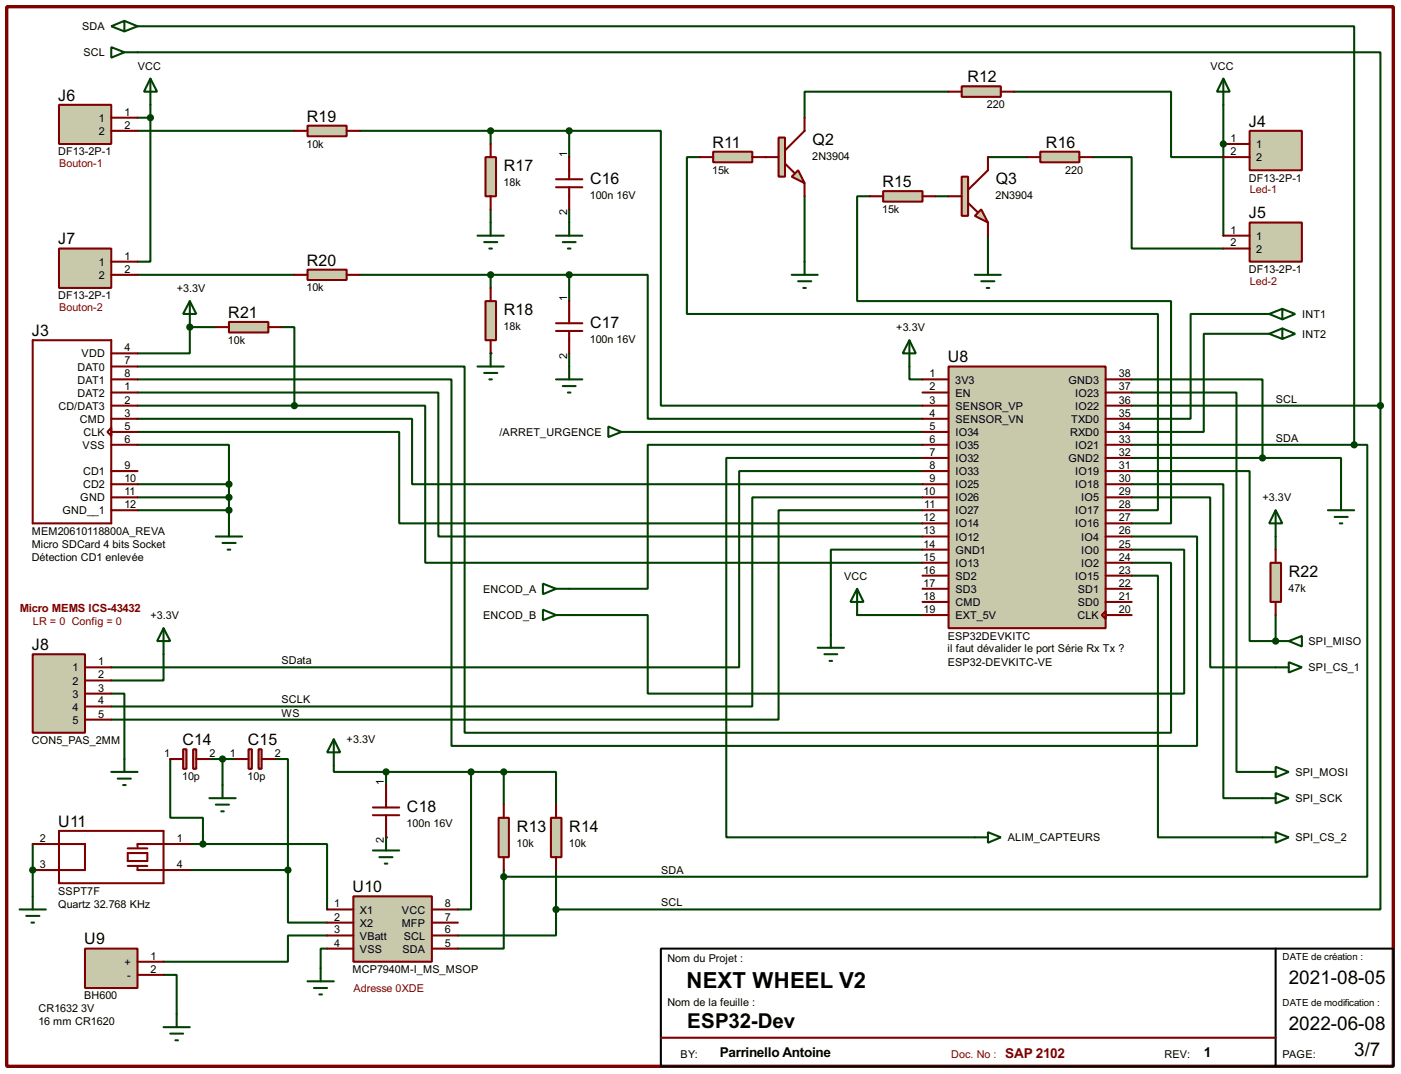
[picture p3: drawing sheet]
<svg xmlns="http://www.w3.org/2000/svg" width="272mm" height="208mm" viewBox="0 0 272 208" stroke-linecap="round" stroke-linejoin="round" font-family="sans-serif">
<path d="M176.6 71.2v2.5h2.5M219.7 73.7h25.4v15.2M219.7 88.9h25.4M245.1 88.9h15.3v7.7M166.4 119.4h12.7M179.1 106.7h-17.8v16.5M97.8 156.2v-6.3h10.2v6.3M6.4 163.9v10.1M31.8 189.3h2.5v7.6" fill="none" stroke="#004000" stroke-width=".4"/>
<circle cx="6.4" cy="168.9" r=".2" fill="#004000"/>
<g fill="none" stroke="#004000" stroke-width=".4">
<path d="M26.7 10.2h241.3v68.6h-48.3M135.9 30.5h-2.5v30.5h91.4v38.1h-5.1M26.7 71.2h63.5v71.1h137.2v-33h-7.7M26.7 73.7h61v71.1h144.7v-40.6h-12.7M26.7 76.2h58.4v28h94M26.7 83.9h50.8v17.7h101.6M26.7 81.3h53.3v12.7h99.1M26.7 86.4h17.8v7.6M26.7 99.1h17.8M26.7 96.6h17.8M26.7 94h17.8M44.5 94v7.6"/>
<path d="M219.7 86.4h43.2M40.7 147.4h5.1M43.2 147.4v5"/>
</g>
<circle cx="148.6" cy="30.5" r=".2" fill="#004000"/>
<path d="M184.2 17.8h-28v5.1M196.9 17.8h30.5v12.7h10.1M156.2 38.1v12.7M168.9 38.1h-2.5v20.4h61v43.1h-7.7M181.6 38.1h2.6M191.8 30.5h7.6M212.1 30.5h7.6v17.8h17.8M237.5 20.4v7.6" fill="none" stroke="#004000" stroke-width=".4"/>
<circle cx="237.5" cy="28" r=".2" fill="#004000"/>
<path d="M26.7 22.9h2.5M26.7 25.4h30.5M29.2 22.9v27.9h-2.5M29.2 20.4v2.5M69.9 25.4h25.4v2.6M237.5 28v17.8M26.7 53.4h30.5M95.3 40.7v2.5M179.1 88.9h-38.1v73.7h48.3" fill="none" stroke="#004000" stroke-width=".4"/>
<circle cx="95.3" cy="68.6" r=".2" fill="#004000"/>
<path d="M26.7 5.1h236.2v81.3M95.3 25.4h15.2M110.5 25.4h17.8v53.4h50.8M110.5 25.4v5.1M69.9 53.4h40.6M95.3 53.4v2.5M110.5 53.4h15.3v27.9h53.3M110.5 40.7v2.5M110.5 53.4v5.1M110.5 68.6v2.6M123.2 83.9h55.9M64.8 148.6v1.3h10.2" fill="none" stroke="#004000" stroke-width=".4"/>
<circle cx="75" cy="162.6" r=".2" fill="#004000"/>
<path d="M36.9 63.5v5.1h-10.2M219.7 76.2h20.4v73.7h5M219.7 94h17.8v61h7.6M219.7 96.6h15.3v33h12.7M219.7 111.8h5.1v50.8h20.3M75 149.9v2.5" fill="none" stroke="#004000" stroke-width=".4"/>
<circle cx="36.9" cy="63.5" r=".2" fill="#004000"/>
<path d="M26.7 78.8h30.5M36.9 63.5h5M54.6 63.5h2.6v15.3M57.2 78.8h25.4v30.5h96.5M179.1 91.5h-35.6v38.1h-121.9M179.1 96.6h-33v40.6h-124.5M179.1 99.1h-27.9v40.6h-129.6M219.7 91.5h22.9v33h5.1M21.6 134.7h2.6v12.7M31.8 127v5.1h-10.2" fill="none" stroke="#004000" stroke-width=".4"/>
<circle cx="247.7" cy="124.5" r=".2" fill="#004000"/>
<g fill="none" stroke="#004000" stroke-width=".4">
<path d="M191.8 45.8v5M176.6 66.1l1.2 2.5h-2.5zM176.6 66.1v5.1M246.4 61h-15.2v20.3h-11.5M246.4 64.8h-12.7v19.1h-14M268 78.8v97.8h-160M179.1 86.4h-53.3v27.9h-15.3M257.8 99.1h5.1M260.4 96.6v2.5M262.9 86.4h2.6v83.8h-167.7M166.4 114.3l1.3 2.6h-2.6zM166.4 114.3v5.1"/>
<path d="M219.7 106.7h10.2v28h-104.1v-15.3h-15.3M247.7 104.2v2.5M247.7 119.4v5.1M259.1 100.4h2.6M260.1 101.6h.5M158.8 125.8h5.1M160.1 127h2.5M161.1 128.3h.5M161.3 123.2v2.6M33.1 147.4v11.4h6.3v5.1M53.4 147.4h2.5v21.5M75 149.9h22.8"/>
<path d="M91.5 149.9v26.7h-2.6M36.9 168.9h19M36.9 163.9h2.5M39.4 163.9h24.1v12.7M55.9 168.9v10.2h7.6M97.8 170.2v14h-8.9M97.8 168.9v1.3M108 176.6v5h-19.1M108 168.9v7.7M63.5 181.6h-7.6v5.1h-24.1M63.5 184.2h-1.2v3.8"/>
</g>
<path d="M184.2 71.2h30.5v50.8h-30.5z" fill-rule="evenodd" fill="#c8c8aa" stroke="#800000" stroke-width=".4"/>
<g fill="none" stroke="#800000" stroke-width=".4">
<path d="M179.1 73.7h5.1M179.1 76.2h5.1M179.1 78.8h5.1M214.7 73.7h5M214.7 76.2h5M214.7 78.8h5M179.1 88.9h5.1M179.1 99.1h5.1M179.1 94h5.1M179.1 91.5h5.1M179.1 86.4h5.1M179.1 96.6h5.1"/>
<path d="M179.1 83.9h5.1M179.1 81.3h5.1M214.7 88.9h5M214.7 99.1h5M214.7 94h5M214.7 91.5h5M214.7 86.4h5M214.7 96.6h5M214.7 83.9h5M214.7 81.3h5M179.1 119.4h5.1M179.1 116.9h5.1"/>
<path d="M179.1 106.7h5.1M179.1 104.2h5.1M179.1 109.3h5.1M179.1 101.6h5.1M179.1 111.8h5.1M179.1 114.3h5.1M213.9 119.4l.8-.7v1.5zM214.7 119.4h5M214.7 116.9h5M214.7 106.7h5M214.7 104.2h5M214.7 109.3h5"/>
<path d="M214.7 101.6h5M214.7 111.8h5M214.7 114.3h5"/>
</g>
<circle cx="245.1" cy="88.9" r=".5" fill="#004000" stroke="#004000" stroke-width=".4"/>
<path d="M16.5 184.2h10.2v7.6h-10.2z" fill-rule="evenodd" fill="#c8c8aa" stroke="#800000" stroke-width=".4"/>
<path d="M26.7 186.7h5.1M26.7 189.3h5.1" fill="none" stroke="#800000" stroke-width=".4"/>
<path d="M64.8 143.5l1.3 2.6h-2.6zM64.8 143.5v5.1M31.8 199.4h5.1M34.3 196.9v2.5M59.7 190.5h5.1M61 191.8h2.5M62 193.1h.5M62.3 188v2.5M33.1 200.7h2.5M34.1 202h.5" fill="none" stroke="#004000" stroke-width=".4"/>
<path d="M96.8 158.8h2v7.6h-2z" fill="#c8c8aa" stroke="#800000" stroke-width=".4"/>
<path d="M97.8 156.2v2.6M97.8 166.4v2.5" fill="none" stroke="#800000" stroke-width=".4"/>
<path d="M107 158.8h2v7.6h-2z" fill="#c8c8aa" stroke="#800000" stroke-width=".4"/>
<g fill="none" stroke="#800000" stroke-width=".4">
<path d="M6.4 66.1h15.2v35.5h-15.2zM21.6 78.8h5.1M21.6 71.2h5.1M21.6 73.7h5.1M21.6 76.2h5.1M21.6 68.6h5.1M21.6 83.1v1.5l-.7-.7zM21.6 91.5h5.1M21.6 94h5.1M21.6 83.9h5.1M21.6 81.3h5.1M21.6 96.6h5.1"/>
<path d="M21.6 99.1h5.1M21.6 86.4h5.1M108 156.2v2.6M6.4 163.9h10.1v5h-10.1M11.5 161.3h20.3v10.2h-20.3zM24.8 165.6h3.8v1.6h-3.8zM24.8 164.7h3.8M24.8 168.1h3.8M26.7 168.3v.6h10.2M36.9 163.9h-10.2v.6M108 166.4v2.5"/>
</g>
<g fill="#004000" stroke="#004000" stroke-width=".4">
<circle cx="97.8" cy="149.9" r=".5"/>
<circle cx="6.3" cy="168.9" r=".5"/>
</g>
<path d="M40.7 155h5.1M41.9 156.2h2.6M43 157.5h.5M43.2 152.4v2.6M3.8 176.6h5.1M5.1 177.8h2.6M6.1 179.1h.5M6.4 174v2.6" fill="none" stroke="#004000" stroke-width=".4"/>
<g fill="#c8c8aa" stroke="#800000" stroke-width=".4">
<path d="M35.6 145.5h.6v3.8h-.6z"/>
<path d="M37.5 145.5h.6v3.8h-.6z"/>
</g>
<path d="M33.1 147.4h2.5M38.1 147.4h2.6" fill="none" stroke="#800000" stroke-width=".4"/>
<g fill="#c8c8aa" stroke="#800000" stroke-width=".4">
<path d="M48.3 145.5h.6v3.8h-.6z"/>
<path d="M50.2 145.5h.6v3.8h-.6z"/>
</g>
<path d="M45.8 147.4h2.5M50.8 147.4h2.6" fill="none" stroke="#800000" stroke-width=".4"/>
<g fill="#004000" stroke="#004000" stroke-width=".4">
<circle cx="43.2" cy="147.4" r=".5"/>
<circle cx="262.9" cy="86.4" r=".5"/>
<circle cx="268" cy="78.8" r=".5"/>
<circle cx="44.4" cy="99.1" r=".5"/>
<circle cx="44.4" cy="96.6" r=".5"/>
<circle cx="44.4" cy="94" r=".5"/>
</g>
<path d="M21.6 9.2l2.6 1-2.6 1zM24.2 10.2h2.5M36.9 58.5l1.2 2.5h-2.5zM36.9 58.5v5M41.9 104.2h5.1M43.2 105.4h2.6M44.2 106.7h.5M44.5 101.6v2.6" fill="none" stroke="#004000" stroke-width=".4"/>
<path d="M138.5 29.5h7.6v2h-7.6z" fill="#c8c8aa" stroke="#800000" stroke-width=".4"/>
<path d="M135.9 30.5h2.6M146.1 30.5h2.5" fill="none" stroke="#800000" stroke-width=".4"/>
<path d="M153.7 53.4h5.1M155 54.6h2.5M156 55.9h.5M156.2 50.8v2.6" fill="none" stroke="#004000" stroke-width=".4"/>
<path d="M153.7 34.3l1.3-1.2 1.2 2.5z" fill="#c8c8aa" stroke="#800000" stroke-width=".4"/>
<path d="M151.2 26.7h1.2v7.6h-1.2z" fill="#c8c8aa" stroke="#800000" stroke-width=".4"/>
<path d="M148.6 30.5h2.6M152.4 31.8l1.8 1.8M156.2 22.9v2.5l-3.8 3.8M156.2 35.6v2.5" fill="none" stroke="#800000" stroke-width=".4"/>
<path d="M186.7 16.8h7.6v2h-7.6z" fill="#c8c8aa" stroke="#800000" stroke-width=".4"/>
<path d="M184.2 17.8h2.5M194.3 17.8h2.6" fill="none" stroke="#800000" stroke-width=".4"/>
<path d="M189.3 41.9l1.2-1.2 1.3 2.5z" fill="#c8c8aa" stroke="#800000" stroke-width=".4"/>
<path d="M186.7 34.3h1.3v7.6h-1.3z" fill="#c8c8aa" stroke="#800000" stroke-width=".4"/>
<path d="M184.2 38.1h2.5M188 39.4l1.8 1.8M191.8 30.5v2.6l-3.8 3.8M191.8 43.2v2.6" fill="none" stroke="#800000" stroke-width=".4"/>
<path d="M171.5 37.1h7.6v2.1h-7.6z" fill="#c8c8aa" stroke="#800000" stroke-width=".4"/>
<path d="M168.9 38.1h2.6M179.1 38.1h2.5" fill="none" stroke="#800000" stroke-width=".4"/>
<path d="M202 29.5h7.6v2h-7.6z" fill="#c8c8aa" stroke="#800000" stroke-width=".4"/>
<path d="M199.4 30.5h2.6M209.6 30.5h2.5" fill="none" stroke="#800000" stroke-width=".4"/>
<path d="M242.6 25.4h10.2v7.7h-10.2z" fill-rule="evenodd" fill="#c8c8aa" stroke="#800000" stroke-width=".4"/>
<path d="M237.5 28h5.1M237.5 30.5h5.1" fill="none" stroke="#800000" stroke-width=".4"/>
<path d="M237.5 15.3l1.3 2.5h-2.5zM237.5 15.3v5.1" fill="none" stroke="#004000" stroke-width=".4"/>
<path d="M242.6 43.2h10.2v7.6h-10.2z" fill-rule="evenodd" fill="#c8c8aa" stroke="#800000" stroke-width=".4"/>
<path d="M237.5 45.8h5.1M237.5 48.3h5.1" fill="none" stroke="#800000" stroke-width=".4"/>
<circle cx="237.5" cy="28" r=".5" fill="#004000" stroke="#004000" stroke-width=".4"/>
<path d="M11.5 20.4h10.1v7.6h-10.1z" fill-rule="evenodd" fill="#c8c8aa" stroke="#800000" stroke-width=".4"/>
<path d="M21.6 22.9h5.1M21.6 25.4h5.1" fill="none" stroke="#800000" stroke-width=".4"/>
<path d="M11.5 48.3h10.1v7.6h-10.1z" fill-rule="evenodd" fill="#c8c8aa" stroke="#800000" stroke-width=".4"/>
<path d="M21.6 50.8h5.1M21.6 53.4h5.1" fill="none" stroke="#800000" stroke-width=".4"/>
<path d="M29.2 15.3l1.3 2.5h-2.5zM29.2 15.3v5.1" fill="none" stroke="#004000" stroke-width=".4"/>
<circle cx="29.2" cy="22.9" r=".5" fill="#004000" stroke="#004000" stroke-width=".4"/>
<path d="M94.3 30.5h2v7.6h-2z" fill="#c8c8aa" stroke="#800000" stroke-width=".4"/>
<path d="M95.3 28v2.5M95.3 38.1v2.6" fill="none" stroke="#800000" stroke-width=".4"/>
<path d="M94.3 58.5h2v7.6h-2z" fill="#c8c8aa" stroke="#800000" stroke-width=".4"/>
<path d="M95.3 55.9v2.6M95.3 66.1v2.5" fill="none" stroke="#800000" stroke-width=".4"/>
<path d="M59.7 24.4h7.6v2.1h-7.6z" fill="#c8c8aa" stroke="#800000" stroke-width=".4"/>
<path d="M57.2 25.4h2.5M67.3 25.4h2.6" fill="none" stroke="#800000" stroke-width=".4"/>
<path d="M59.7 52.4h7.6v2h-7.6z" fill="#c8c8aa" stroke="#800000" stroke-width=".4"/>
<g fill="none" stroke="#800000" stroke-width=".4">
<path d="M108 36.4h5.1M108 34.8h5.1M110.5 30.5v4.3M110.5 36.4v4.3M57.2 53.4h2.5M67.3 53.4h2.6M110.5 58.5v4.3M108 64.3h5.1M108 62.8h5.1M110.5 64.3v4.3M72.4 158.3h5.1M72.4 156.8h5.1"/>
<path d="M75 152.4v4.4M75 158.3v4.3M128.3 201.5h119.4"/>
</g>
<g fill="none" stroke="#004000" stroke-width=".4">
<path d="M21.6 5.1l2.6-1v2zM24.2 4.1l2.5 1-2.5 1M92.7 45.8h5.1M94 47h2.6M95 48.3h.5M95.3 43.2v2.6M108 45.8h5.1M109.3 47h2.5M110.3 48.3h.5M110.5 43.2v2.6M92.7 71.2h5.1M94 72.4h2.6"/>
<path d="M95 73.7h.5M95.3 68.6v2.6M108 73.7h5.1M109.3 75h2.5M110.3 76.2h.5M110.5 71.2v2.5M118.1 82.8l2.6 1.1-2.6 1zM120.7 83.9h2.5M31.8 122l1.3 2.5h-2.6zM31.8 122v5M247.7 129.6h2.5M247.7 124.5h2.5"/>
<path d="M250.2 128.6l2.6 1-2.6 1zM250.2 124.5l2.6-1v2zM21.6 149.9h5.1M22.9 151.2h2.5M23.9 152.4h.5M24.2 147.4v2.5M245.1 149.9h2.6M245.1 155h2.6M247.7 154l2.5 1-2.5 1zM247.7 148.9l2.5 1-2.5 1zM72.4 165.1h5.1M73.7 166.4h2.5"/>
<path d="M74.7 167.7h.5M75 162.6v2.5M189.3 162.6h2.5M191.8 161.6l2.5 1-2.5 1zM245.1 162.6h2.6M247.7 161.6l2.5 1-2.5 1z"/>
</g>
<g fill="#004000" stroke="#004000" stroke-width=".4">
<circle cx="95.2" cy="25.4" r=".5"/>
<circle cx="95.2" cy="53.4" r=".5"/>
<circle cx="110.5" cy="25.4" r=".5"/>
<circle cx="110.5" cy="53.4" r=".5"/>
<circle cx="74.9" cy="149.9" r=".5"/>
</g>
<path d="M1.3 1.3h269.2v205.7h-269.2z" fill="none" stroke="#800000" stroke-width=".65"/>
<path d="M128.3 184.2h142.2v22.8h-142.2zM247.7 184.2v22.8" fill="none" stroke="#000" stroke-width=".4"/>
<path d="M44.5 62.5h7.6v2.1h-7.6z" fill="#c8c8aa" stroke="#800000" stroke-width=".4"/>
<path d="M41.9 63.5h2.6M52.1 63.5h2.5" fill="none" stroke="#800000" stroke-width=".4"/>
<g fill="#004000" stroke="#004000" stroke-width=".4">
<circle cx="36.8" cy="63.5" r=".5"/>
<circle cx="57.1" cy="78.8" r=".5"/>
</g>
<path d="M6.4 127h10.1v15.3h-10.1z" fill-rule="evenodd" fill="#c8c8aa" stroke="#800000" stroke-width=".4"/>
<path d="M16.5 129.6h5.1M16.5 132.1h5.1M16.5 134.7h5.1M16.5 137.2h5.1M16.5 139.7h5.1" fill="none" stroke="#800000" stroke-width=".4"/>
<path d="M246.7 109.3h2v7.6h-2z" fill="#c8c8aa" stroke="#800000" stroke-width=".4"/>
<path d="M247.7 106.7v2.6M247.7 116.9v2.5" fill="none" stroke="#800000" stroke-width=".4"/>
<circle cx="247.6" cy="124.5" r=".5" fill="#004000" stroke="#004000" stroke-width=".4"/>
<g fill="none" stroke="#004000" stroke-width=".4">
<path d="M189.3 53.4h5M190.5 54.6h2.6M191.6 55.9h.5M191.8 50.8v2.6M249 60l2.5 1-2.5 1zM249 60l-2.6 1 2.6 1M249 63.8l2.5 1-2.5 1zM249 63.8l-2.6 1 2.6 1M247.7 99.1l1.3 2.5h-2.6zM247.7 99.1v5.1M105.4 113.3l2.6 1-2.6 1.1zM105.4 118.4l2.6 1-2.6 1z"/>
<path d="M108 114.3h2.5M108 119.4h2.5"/>
</g>
<path d="M68.6 174h15.3v12.7h-15.3z" fill-rule="evenodd" fill="#c8c8aa" stroke="#800000" stroke-width=".4"/>
<path d="M63.5 176.6h5.1M63.5 179.1h5.1M83.9 176.6h5M83.9 179.1h5M63.5 181.6h5.1M63.5 184.2h5.1M83.9 181.6h5M83.9 184.2h5" fill="none" stroke="#800000" stroke-width=".4"/>
<g fill="#004000" stroke="#004000" stroke-width=".4">
<circle cx="55.9" cy="168.9" r=".5"/>
<circle cx="39.4" cy="163.9" r=".5"/>
<circle cx="97.8" cy="170.2" r=".5"/>
<circle cx="107.9" cy="176.6" r=".5"/>
<circle cx="91.4" cy="149.9" r=".5"/>
</g>
<text font-size="4.8" x="133.3" y="191.7">NEXT WHEEL V2</text>
<text font-size="4.5" x="133.4" y="199.6">ESP32-Dev</text>
<g font-size="4.1">
<text x="250.2" y="191.1">2021-08-05</text>
<text x="250.2" y="199.9">2022-06-08</text>
<text x="262.9" y="205">3/7</text>
</g>
<g font-size="3.5">
<text x="187.8" y="15.9">R12</text>
<text x="11.3" y="19.5">J6</text>
<text x="59.6" y="23.6">R19</text>
<text x="138.3" y="28.6">R11</text>
<text x="157.8" y="28.1">Q2</text>
<text x="203.1" y="28.6">R16</text>
<text x="242.5" y="24.6">J4</text>
<text x="97.8" y="33.2">R17</text>
<text x="114.6" y="35.8">C16</text>
<text x="193.3" y="35.8">Q3</text>
<text x="171.3" y="36.3">R15</text>
<text x="11.3" y="47.4">J7</text>
<text x="242.5" y="42.4">J5</text>
<text x="59.6" y="51.5">R20</text>
<text x="6.2" y="65.3">J3</text>
<text x="44.3" y="61.7">R21</text>
<text x="97.8" y="61.2">R18</text>
<text x="114.6" y="63.7">C17</text>
<text x="184" y="70.4">U8</text>
<text x="250.2" y="112">R22</text>
<text x="6.2" y="126.2">J8</text>
<text x="35.4" y="144.6">C14</text>
<text x="48.1" y="144.6">C15</text>
<text x="11.3" y="160.5">U11</text>
<text x="79" y="157.7">C18</text>
<text x="100.4" y="161.5">R13</text>
<text x="110.5" y="161.5">R14</text>
<text x="68.5" y="173.2">U10</text>
<text x="16.4" y="183.4">U9</text>
</g>
<g font-size="3">
<text x="139.7" y="205.2">Parrinello Antoine</text>
<text x="233.7" y="205.2">1</text>
</g>
<text font-size="3" fill="#800000" x="195.1" y="205.4">SAP 2102</text>
<text font-size="2.5" fill="#800000" x="3.8" y="118.9">Micro MEMS ICS-43432</text>
<g font-size="2.4">
<text x="15.9" y="5.9">SDA</text>
<text x="16.2" y="10.9">SCL</text>
<text x="26.7" y="13.5">VCC</text>
<text x="235" y="13.5">VCC</text>
<text x="19.2" y="23.6">1</text>
<text x="24.2" y="22.5">1</text>
<text x="191.6" y="21">220</text>
<text x="19.2" y="26.2">2</text>
<text x="24.2" y="25">2</text>
<text x="59.5" y="28.6">10k</text>
<text x="238.9" y="27.5">1</text>
<text x="243.9" y="28.8">1</text>
<text x="11.3" y="30.2">DF13-2P-1</text>
<text x="110.1" y="30.5" transform="rotate(-90 110.1 30.5)">1</text>
<text x="138.3" y="33.7">15k</text>
<text x="157.7" y="31">2N3904</text>
<text x="206.8" y="33.7">220</text>
<text x="238.9" y="30.1">2</text>
<text x="242.4" y="35.3">DF13-2P-1</text>
<text x="243.9" y="31.3">2</text>
<text x="97.8" y="36.1">18k</text>
<text x="110.1" y="41.8" transform="rotate(-90 110.1 41.8)">2</text>
<text x="114.5" y="38.6">100n 16V</text>
<text x="171.3" y="41.3">15k</text>
<text x="193.3" y="38.6">2N3904</text>
<text x="238.9" y="45.4">1</text>
<text x="238.9" y="47.9">2</text>
<text x="243.9" y="46.6">1</text>
<text x="19.2" y="51.6">1</text>
<text x="24.2" y="50.4">1</text>
<text x="24.2" y="52.9">2</text>
<text x="242.4" y="53">DF13-2P-1</text>
<text x="243.9" y="49">2</text>
<text x="11.3" y="58.1">DF13-2P-1</text>
<text x="19.2" y="54.2">2</text>
<text x="34.3" y="56.7">+3.3V</text>
<text x="59.5" y="56.6">10k</text>
<text x="110.1" y="58.4" transform="rotate(-90 110.1 58.4)">1</text>
<text x="97.8" y="64.1">18k</text>
<text x="174" y="64.3">+3.3V</text>
<text x="252.8" y="61.7">INT1</text>
<text x="252.8" y="65.6">INT2</text>
<text x="15" y="72">DAT0</text>
<text x="15.8" y="69.4">VDD</text>
<text x="24.2" y="70.8">7</text>
<text x="24.2" y="68.2">4</text>
<text x="44.3" y="66.7">10k</text>
<text x="110.1" y="69.7" transform="rotate(-90 110.1 69.7)">2</text>
<text x="114.5" y="66.6">100n 16V</text>
<text x="15" y="74.4">DAT1</text>
<text x="15" y="77">DAT2</text>
<text x="24.2" y="73.3">8</text>
<text x="24.2" y="75.8">1</text>
<text x="180.5" y="73.3">1</text>
<text x="180.5" y="75.8">2</text>
<text x="185.5" y="74.4">3V3</text>
<text x="185.5" y="77">EN</text>
<text x="207.4" y="74.4">GND3</text>
<text x="208.7" y="77">IO23</text>
<text x="217.2" y="73.3">38</text>
<text x="217.2" y="75.8">37</text>
<text x="11.3" y="79.6">CD/DAT3</text>
<text x="15.5" y="82.1">CMD</text>
<text x="24.2" y="78.3">2</text>
<text x="24.2" y="83.5">5</text>
<text x="24.2" y="80.9">3</text>
<text x="180.5" y="83.5">5</text>
<text x="180.5" y="80.9">4</text>
<text x="180.5" y="78.3">3</text>
<text x="185.5" y="82.1">SENSOR_VN</text>
<text x="185.5" y="79.6">SENSOR_VP</text>
<text x="207.9" y="82.1">TXD0</text>
<text x="208.7" y="79.6">IO22</text>
<text x="217.2" y="78.3">36</text>
<text x="217.2" y="83.5">34</text>
<text x="217.2" y="80.9">35</text>
<text x="247.7" y="78.2">SCL</text>
<text x="16" y="87.1">VSS</text>
<text x="16.2" y="84.7">CLK</text>
<text x="24.2" y="86">6</text>
<text x="97" y="84.7">/ARRET_URGENCE</text>
<text x="180.5" y="88.5">7</text>
<text x="180.5" y="86">6</text>
<text x="185.5" y="89.7">IO32</text>
<text x="185.5" y="84.7">IO34</text>
<text x="185.5" y="87.1">IO35</text>
<text x="207.4" y="89.7">GND2</text>
<text x="207.7" y="84.7">RXD0</text>
<text x="208.7" y="87.1">IO21</text>
<text x="217.2" y="88.5">32</text>
<text x="217.2" y="86">33</text>
<text x="247.7" y="85.7">SDA</text>
<text x="16.1" y="92.3">CD1</text>
<text x="16.1" y="94.8">CD2</text>
<text x="24.2" y="91.1">9</text>
<text x="24.2" y="93.6">10</text>
<text x="180.5" y="93.6">9</text>
<text x="180.5" y="91.1">8</text>
<text x="185.5" y="94.8">IO25</text>
<text x="185.5" y="92.3">IO33</text>
<text x="208.7" y="94.8">IO18</text>
<text x="208.7" y="92.3">IO19</text>
<text x="217.2" y="93.6">30</text>
<text x="217.2" y="91.1">31</text>
<text x="12.1" y="99.9">GND__1</text>
<text x="15.6" y="97.4">GND</text>
<text x="24.2" y="96.2">11</text>
<text x="24.2" y="98.7">12</text>
<text x="179.3" y="101.2">12</text>
<text x="179.3" y="96.2">10</text>
<text x="179.5" y="98.7">11</text>
<text x="185.5" y="97.4">IO26</text>
<text x="185.5" y="99.9">IO27</text>
<text x="208.7" y="99.9">IO17</text>
<text x="209.9" y="97.4">IO5</text>
<text x="217.2" y="101.2">27</text>
<text x="217.2" y="98.7">28</text>
<text x="217.2" y="96.2">29</text>
<text x="245.1" y="97.4">+3.3V</text>
<text x="6.2" y="103.8">MEM20610118800A_REVA</text>
<text x="6.2" y="106.4">Micro SDCard 4 bits Socket</text>
<text x="179.3" y="106.3">14</text>
<text x="179.3" y="103.8">13</text>
<text x="185.5" y="107.5">GND1</text>
<text x="185.5" y="105">IO12</text>
<text x="185.5" y="102.4">IO14</text>
<text x="208.7" y="102.4">IO16</text>
<text x="209.9" y="107.5">IO0</text>
<text x="209.9" y="105">IO4</text>
<text x="217.2" y="106.3">25</text>
<text x="217.2" y="103.8">26</text>
<text x="6.2" y="108.9">Détection CD1 enlevée</text>
<text x="163.9" y="112.6">VCC</text>
<text x="179.3" y="108.9">15</text>
<text x="179.3" y="111.4">16</text>
<text x="179.3" y="113.9">17</text>
<text x="185.5" y="110.1">IO13</text>
<text x="185.5" y="112.6">SD2</text>
<text x="208.7" y="112.6">IO15</text>
<text x="209.9" y="110.1">IO2</text>
<text x="217.2" y="111.4">23</text>
<text x="217.2" y="108.9">24</text>
<text x="217.2" y="113.9">22</text>
<text x="93.8" y="115.1">ENCOD_A</text>
<text x="179.3" y="116.5">18</text>
<text x="179.3" y="119">19</text>
<text x="185.5" y="117.7">CMD</text>
<text x="185.5" y="115.1">SD3</text>
<text x="209.2" y="117.7">SD0</text>
<text x="209.2" y="115.1">SD1</text>
<text x="217.2" y="119">20</text>
<text x="217.2" y="116.5">21</text>
<text x="250.2" y="114.9">47k</text>
<text x="29.2" y="120.2">+3.3V</text>
<text x="93.8" y="120.2">ENCOD_B</text>
<text x="184" y="124.2">ESP32DEVKITC</text>
<text x="185.5" y="120.2">EXT_5V</text>
<text x="209.2" y="120.2">CLK</text>
<text x="254" y="125.3">SPI_MISO</text>
<text x="14.1" y="130.4">1</text>
<text x="19.1" y="129.2">1</text>
<text x="19.1" y="131.7">2</text>
<text x="54.6" y="129">SData</text>
<text x="184" y="126.7">il faut dévalider le port Série Rx Tx ?</text>
<text x="184" y="129.2">ESP32-DEVKITC-VE</text>
<text x="254" y="130.4">SPI_CS_1</text>
<text x="14.1" y="132.9">2</text>
<text x="14.1" y="135.5">3</text>
<text x="14.1" y="138">4</text>
<text x="19.1" y="134.3">3</text>
<text x="19.1" y="136.8">4</text>
<text x="54.6" y="136.6">SCLK</text>
<text x="14.1" y="140.5">5</text>
<text x="19.1" y="139.3">5</text>
<text x="54.6" y="139.1">WS</text>
<text x="6.2" y="144.5">CON5_PAS_2MM</text>
<text x="31.9" y="147">1</text>
<text x="40.7" y="147">2</text>
<text x="44.6" y="147">1</text>
<text x="53.4" y="147">2</text>
<text x="67.3" y="144.3">+3.3V</text>
<text x="35.4" y="151.5">10p</text>
<text x="48.1" y="151.5">10p</text>
<text x="74.6" y="152.4" transform="rotate(-90 74.6 152.4)">1</text>
<text x="251.5" y="155.8">SPI_SCK</text>
<text x="251.5" y="150.7">SPI_MOSI</text>
<text x="79" y="160.6">100n 16V</text>
<text x="7.8" y="163.5">2</text>
<text x="34.3" y="163.5">1</text>
<text x="74.6" y="163.7" transform="rotate(-90 74.6 163.7)">2</text>
<text x="100.3" y="164.4">10k</text>
<text x="110.5" y="164.4">10k</text>
<text x="195.6" y="163.4">ALIM_CAPTEURS</text>
<text x="251.5" y="163.4">SPI_CS_2</text>
<text x="7.8" y="168.5">3</text>
<text x="11.3" y="173.7">SSPT7F</text>
<text x="34.3" y="168.5">4</text>
<text x="128.3" y="169.6">SDA</text>
<text x="11.3" y="176.2">Quartz 32.768 KHz</text>
<text x="64.9" y="176.2">1</text>
<text x="64.9" y="178.7">2</text>
<text x="69.9" y="177.4">X1</text>
<text x="69.9" y="179.9">X2</text>
<text x="78" y="179.9">MFP</text>
<text x="78" y="177.4">VCC</text>
<text x="86.4" y="176.2">8</text>
<text x="86.4" y="178.7">7</text>
<text x="128.3" y="176">SCL</text>
<text x="64.9" y="181.2">3</text>
<text x="64.9" y="183.8">4</text>
<text x="69.9" y="182.4">VBatt</text>
<text x="69.9" y="185">VSS</text>
<text x="78.1" y="185">SDA</text>
<text x="78.4" y="182.4">SCL</text>
<text x="86.4" y="181.2">6</text>
<text x="86.4" y="183.8">5</text>
<text x="24.2" y="187.5">+</text>
<text x="24.7" y="190.1">-</text>
<text x="29.2" y="186.3">1</text>
<text x="29.2" y="188.9">2</text>
<text x="68.4" y="188.9">MCP7940M-I_MS_MSOP</text>
<text x="129.6" y="186.8">Nom du Projet :</text>
<text x="7.5" y="196.5">CR1632</text>
<text x="15.8" y="196.5">3V</text>
<text x="16.3" y="194">BH600</text>
<text x="129.6" y="195.2">Nom de la feuille :</text>
<text x="7.5" y="199.1">16 mm CR1620</text>
<text x="132.1" y="205.4">BY:</text>
<text x="226.1" y="205.4">REV:</text>
<text x="249" y="205.4">PAGE:</text>
</g>
<g font-size="2.4" fill="#800000">
<text x="11.5" y="32.5">Bouton-1</text>
<text x="242.6" y="37.6">Led-1</text>
<text x="242.6" y="55.4">Led-2</text>
<text x="11.5" y="60.5">Bouton-2</text>
<text x="6.4" y="121.4">LR = 0 Config = 0</text>
<text x="68.6" y="192.5">Adresse 0XDE</text>
<text x="184.7" y="205.5">Doc. No :</text>
</g>
<g font-size="2.1">
<text x="249" y="186.4">DATE de création :</text>
<text x="249" y="195.3">DATE de modification :</text>
</g>
</svg>
